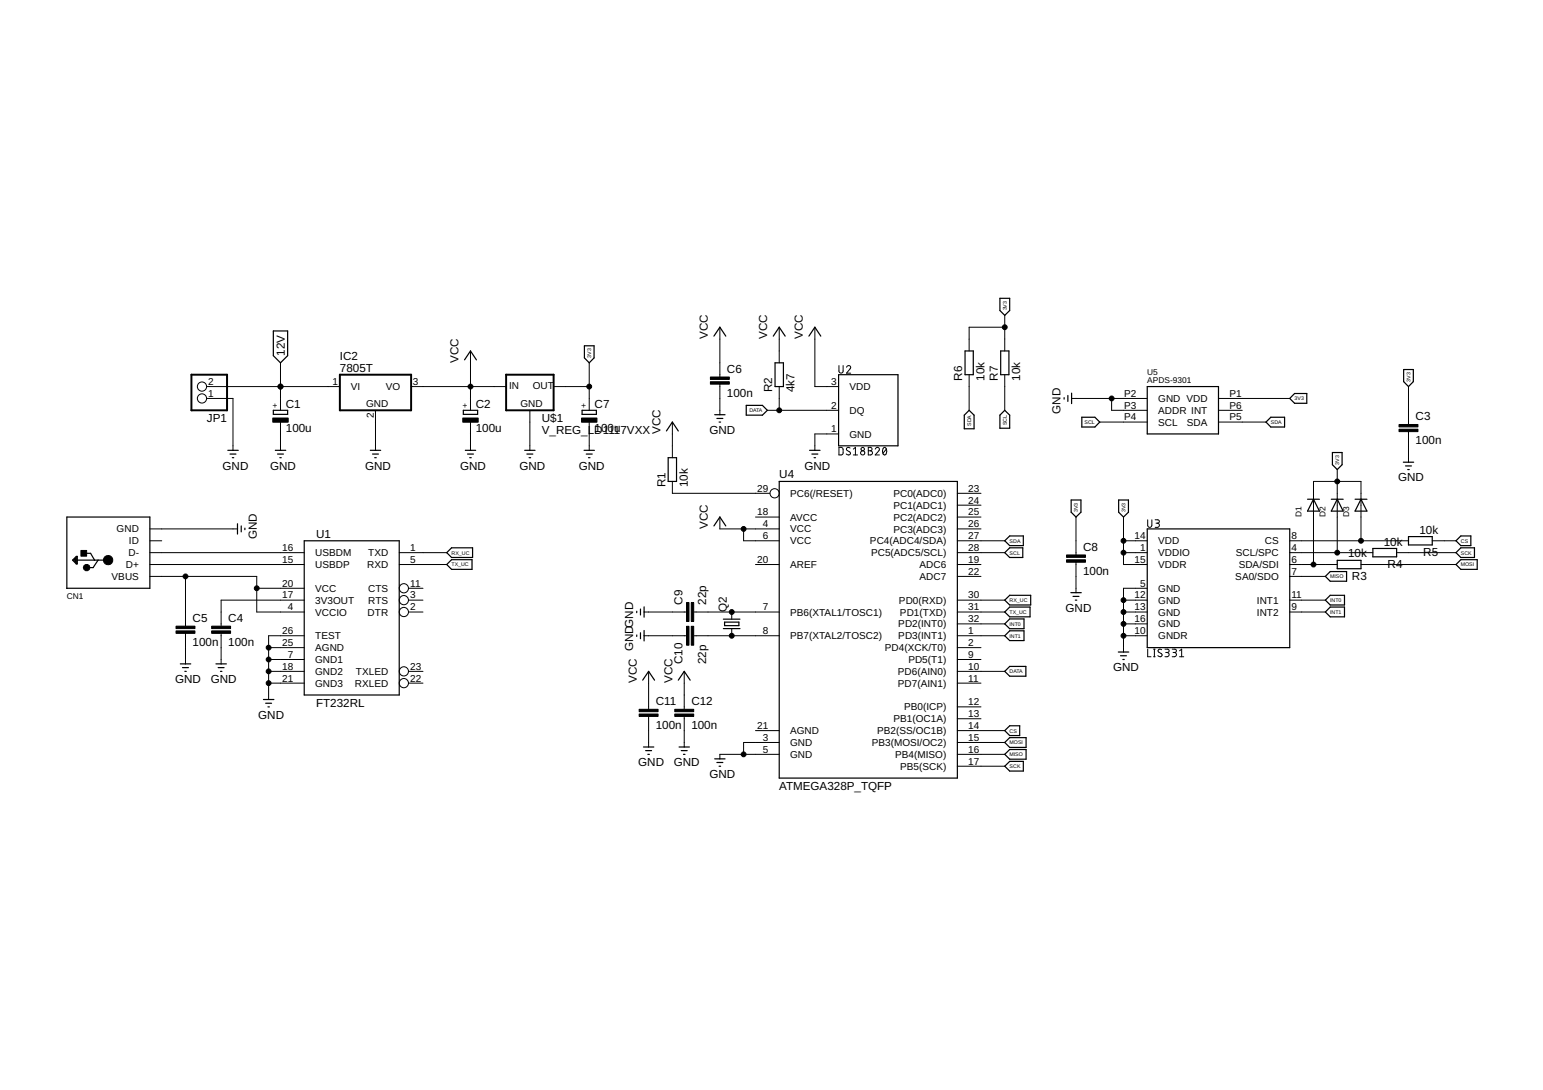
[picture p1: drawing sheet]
<svg xmlns="http://www.w3.org/2000/svg" width="297mm" height="210mm" viewBox="0 0 297 210" stroke-linecap="round" stroke-linejoin="round" font-family="sans-serif">
<g fill="none" stroke="#000" stroke-width=".19">
<path d="M39.8 74.4h25.6M39.8 76.7h5.1v10M54 69.9v9.1M72.3 79v7.7M79.1 74.4h18.3M90.6 67.6v11.4M102 79v7.7M106.6 74.4h6.8M113.4 69.9v9.1M138.6 63v9.6M138.6 74v5.9M147.7 79h13.7"/>
<path d="M150 63v6.9M150 74.4v4.6M156.9 63v11.4h4.5M161.5 70.4v1a.4 .4 0 0 0 .4 .5 .4 .4 0 0 0 .4-.5v-1M163 70.7a.39 .39 0 0 1 .5-.3 .39 .39 0 0 1 .1 .6l-.6 .9h.8M186.6 72.2v6.8M193.4 63h-6.8v4.6M193.4 60.7v6.9M193.4 72.2v6.8M206.3 76.7h14.6M214 76.7v2.3h6.9M234.6 76.7h13.7"/>
<path d="M234.6 79h4.5M271.1 74.4v7.3M54 81.3v5.4M90.6 81.3v5.4M113.4 81.3v5.4M129.4 81.3v6.8M129.4 92.7v2.3h18.8M138.6 99.6v2.3h11.4M145.4 99.6h4.6M161.4 83.6h-4.5v3.1M161.5 86.1l.6 .1 .2 .2v1l-.2 .2h-.6zM163.6 86.3a.37 .37 0 0 0-.5-.1 .37 .37 0 0 0-.1 .5l.6 .3a.37 .37 0 0 1 0 .6 .37 .37 0 0 1-.6-.1l-.1-.1"/>
<path d="M164.3 87.6h.8M164.3 86.5l.4-.4v1.5M167.2 86.1l.6 .2 .1 .3-.3 .2a.4 .4 0 0 1 .4 .4 .4 .4 0 0 1-.4 .4h-.4zM167.2 86.8h.4M168.5 86.5a.4 .4 0 0 1 .5-.3 .4 .4 0 0 1 .2 .6l-.7 .8h.8M170.1 86.3l.2-.2a.86 .86 0 0 1 0 1.5 .9 .9 0 0 1-.2-1.3zM170.6 86.5l-.6 .8M184.3 99.6h4.5M184.3 97.3h4.5M184.3 95h4.5M207.1 99.6v7.3M211.7 81.3h9.2"/>
<path d="M216.3 99.6v9.1h4.6M234.6 81.3h9.1M257.4 90.4v16M271.1 83.1v5.9M28.9 106.4h29.7M28.9 108.7h29.7M28.9 111h20.5v6.9h9.2M28.9 101.9h16.8M28.9 104.1h2.2M35.7 111v9.6M49.4 113.3h9.2M58.6 115.6h-16v5"/>
<path d="M76.9 106.4h9.1M76.9 108.7h9.1M78.6 115.6h2.8M78.6 117.9h2.8M78.6 113.3h2.8M124 117.9h8.2M133.5 117.9h16.5M140.9 117.9v1.3M143.2 101.9v2.2h6.8M145.4 108.7h4.6M184.3 115.6h9.1M184.3 106.4h9.1"/>
<path d="M184.3 108.7h4.5M184.3 117.9h9.1M184.3 111h4.5M184.3 101.9h4.5M184.3 104.1h9.1M207.1 108.2v5.9M216.3 115.6h4.6M216.3 106.4h4.6M216.3 117.9h4.6M216.3 104.1h4.6M220.9 113.3h-4.6v12.3M220.9 100.1v1.1a.4 .4 0 0 0 .4 .4 .4 .4 0 0 0 .4-.4v-1.1"/>
<path d="M222.4 100.1h.6l.2 .3-.2 .3-.5 .1M222.8 100.8a.4 .4 0 0 1 .4 .4 .4 .4 0 0 1-.4 .4h-.4M248.3 115.6h6.8M248.3 106.4h16M248.3 108.7h9.1M248.3 117.9h6.8M248.3 111h6.8M248.3 104.1h22.8M262 108.7h18.3M262 104.1v-11.4h-9.1v16M268.9 106.4h11.4M275.7 104.1h4.6"/>
<path d="M35.7 122v5.8M42.6 122v5.8M51.7 127h6.9M51.7 129.3h6.9M51.7 131.6h6.9M51.7 124.7h6.9M58.6 122.4h-6.9v12.3M78.6 129.3h2.8M78.6 131.6h2.8M124 122.4h8.2M124.9 129.3v7.3M124.9 138v5.8"/>
<path d="M131.7 129.3v7.3M131.7 138v5.8M133.5 122.4h16.5M140.9 121.1v1.3M184.3 127h4.5M184.3 129.3h9.1M184.3 131.6h4.5M184.3 124.7h4.5M184.3 122.4h9.1M184.3 120.1h9.1M184.3 138.4h4.5M184.3 136.1h4.5"/>
<path d="M216.3 122.4h4.6M216.3 120.1h4.6M220.9 125v1.5h.7M222.1 126.5h.3M222.1 125h.3M222.2 125v1.5M223.6 125.1a.37 .37 0 0 0-.5-.1 .37 .37 0 0 0-.1 .5l.5 .4a.37 .37 0 0 1 .1 .5 .37 .37 0 0 1-.6 0l-.1-.1M224.3 125h.6l.2 .3-.2 .3h-.5M224.7 125.6a.41 .41 0 0 1 .4 .5 .41 .41 0 0 1-.4 .4h-.4M225.7 125h.6l.2 .3-.2 .3h-.5M226.1 125.6a.41 .41 0 0 1 .4 .5 .41 .41 0 0 1-.4 .4h-.4M227.1 126.5h.8"/>
<path d="M227.1 125.3l.4-.3v1.5M145.4 140.7h4.6M150 145.3h-11.4v.8M150 143h-6.8v2.3M184.3 147.6h9.1M184.3 143h9.1M184.3 145.3h9.1M184.3 140.7h9.1"/>
<circle cx="38.9" cy="74.4" r=".89"/>
<circle cx="38.9" cy="76.7" r=".89"/>
<circle cx="149.1" cy="95" r=".89"/>
<circle cx="166.1" cy="87.2" r=".4"/>
<circle cx="166.1" cy="86.5" r=".33"/>
<circle cx="77.7" cy="115.6" r=".89"/>
<circle cx="77.7" cy="113.3" r=".89"/>
<circle cx="77.7" cy="117.9" r=".89"/>
<circle cx="77.7" cy="131.6" r=".89"/>
<circle cx="77.7" cy="129.3" r=".89"/>
</g>
<g fill="none" stroke="#000" stroke-width=".23">
<path d="M192.5 57.4h1.9v2.4l-1 .9-.9-.9zM52.6 63.7h2.8v4.8l-1.4 1.4-1.4-1.4zM52.6 79h2.8v.8h-2.8zM89.2 79h2.7v.8h-2.7zM89.4 69.3l1.2-1.7 1.1 1.7M112.1 79h2.7v.8h-2.7zM112.5 66.6h1.9v2.3l-1 1-.9-1zM137.4 64.7l1.2-1.7 1.1 1.7M137.6 79.9h2M143.7 78.1h3.1l.9 .9-.9 .9h-3.1zM148.9 64.7l1.1-1.7 1.2 1.7M149.2 69.9h1.6v4.5h-1.6z"/>
<path d="M155.7 64.7l1.2-1.7 1.1 1.7M161.4 72.2h11.5v13.7h-11.5zM185.8 67.6h1.6v4.6h-1.6zM186.6 79l.9 .9v2.7h-1.9v-2.7zM192.6 67.6h1.6v4.6h-1.6zM193.4 79l1 .9v2.6h-1.9v-2.6zM204.9 76.6v.3M205.6 76.2v1.1M206.3 75.7v2M220.9 74.4h13.7v9.2h-13.7zM249.2 75.8h2.4v1.9h-2.4l-.9-1zM270.2 71.2h1.9v2.3l-1 .9-.9-.9z"/>
<path d="M12.9 99.6h16v13.7h-16.1zM43.9 86.7h2M44.3 87.4h1.1M44.7 88.1h.3M53 86.7h2M53.4 87.4h1.2M53.9 88.1h.2M71.3 86.7h2M71.7 87.4h1.2M72.1 88.1h.3M89.6 86.7h2M90 87.4h1.1"/>
<path d="M90.4 88.1h.3M101 86.7h2M101.4 87.4h1.2M101.9 88.1h.3M112.4 86.7h2M112.9 87.4h1.1M113.3 88.1h.3M128.3 83l1.1-1.7 1.2 1.7M128.6 88.1h1.6v4.6h-1.6zM138 80.6h1.1M138.4 81.3h.3M150 92.7h34.3v57.1h-34.3z"/>
<path d="M155.9 86.7h2M156.3 87.4h1.1M156.7 88.1h.3M206.2 96.3h1.9v2.3l-1 1-.9-1zM208.3 80.3h2.5l.9 1-.9 .9h-2.5zM215.3 96.3h1.9v2.3l-.9 1-1-1zM243.7 81.3l.9-1h2.7v1.9h-2.7zM251.7 96.1h2.3M252.9 96.1l1.1 2.3h-2.3zM256.3 96.1h2.3M256.5 87.1h1.9v2.4l-1 .9-.9-.9zM257.4 96.1l1.2 2.3h-2.3z"/>
<path d="M260.9 96.1h2.2M262 96.1l1.1 2.3h-2.2zM270.2 89h1.9M270.6 89.7h1.1M271 90.4h.3M14 107.9l.7-.8h.2v1.5h-.2zM14.2 107.9l.3 .3v-.7l-.2 .4M14.7 107.3v1.3M14.9 107.9h5.9M16.4 106.6h1l.8 1.3M18.9 107.9l-1 1.4h-.9M45.7 100.9v1.9"/>
<path d="M46.4 101.3v1.1M47.1 101.7v.3M58.6 104.1h18.3v29.7h-18.3zM86 106.4l.9-.9h4.1v1.9h-4.1zM86 108.7l.9-.9h4v1.8h-4zM122.6 117.7v.3M123.3 117.3v1.1M124 116.9v2M137.4 101.3l1.2-1.7 1.1 1.7M139.3 119.2h3.2M139.5 119.8h2.7v.7h-2.7zM193.4 106.4l1-.9h2.5v1.9h-2.5z"/>
<path d="M193.4 115.6l1-1h4v1.9h-4zM193.4 117.9l1-1h3.9v1.9h-3.9zM193.4 104.1l1-.9h2.6v1.9h-2.6zM206.1 114.1h2.1M206.6 114.9h1.1M207 115.6h.3M220.9 101.9h27.4v22.8h-27.4zM256.1 114.6h2.7v1.9h-2.7l-1-.9zM256.1 116.9h2.7v1.9h-2.7l-1-.9zM256.1 110.1h3.1v1.8h-3.1l-1-.9zM257.4 107.9h4.6v1.6h-4.6zM264.3 105.6h4.6v1.6h-4.6z"/>
<path d="M271.1 103.3h4.6v1.6h-4.6zM280.3 108.7l.9-.9h3.2v1.8h-3.2zM280.3 104.1l.9-.9h1.9v1.9h-1.9zM281.2 105.5h2.6v1.9h-2.6l-.9-1zM34.7 127.8h2M35.1 128.6h1.2M35.6 129.3h.3M41.6 127.8h2M42 128.6h1.1M42.4 129.3h.3M50.7 134.7h2M51.1 135.4h1.2"/>
<path d="M51.6 136.1h.3M122.6 122.3v.3M123.3 121.9v1.1M123.7 131l1.2-1.7 1.1 1.7M124 121.4v2M130.6 131l1.1-1.7 1.2 1.7M139.3 121.1h3.2M193.4 129.3l1-1h3.1v1.9h-3.1zM193.4 120.1l1-.9h2.7v1.9h-2.7zM193.4 122.4l1-.9h2.7v1.9h-2.7zM215.3 125.6h2M215.7 126.3h1.2"/>
<path d="M216.2 127h.2M123.9 143.8h2M124.3 144.5h1.1M124.7 145.3h.3M130.7 143.8h2M131.1 144.5h1.2M131.6 145.3h.3M137.6 146.1h2M138 146.8h1.1M138.4 147.6h.3M193.4 147.6l1-1h2.6v1.9h-2.6zM193.4 145.3l1-1h3.1v1.9h-3.1z"/>
<path d="M193.4 143l1-1h3.1v1.9h-3.1zM193.4 140.7l1-.9h1.9v1.8h-1.9z"/>
</g>
<path d="M36.9 72.2h6.8v6.8h-6.8zM65.4 72.2h13.7v6.8h-13.7zM97.4 72.2h9.2v6.8h-9.2z" fill="none" stroke="#000" stroke-width=".38"/>
<g fill="#000" stroke="#000" stroke-width=".19">
<path d="M136.8 73.5h3.6v.5h-3.6zM136.8 72.6h3.6v.5h-3.6zM52.5 80.5h3v.8h-3zM89.1 80.5h3v.8h-3zM112 80.5h2.9v.8h-2.9zM269.3 82.7h3.7v.4h-3.7zM269.3 81.7h3.7v.5h-3.7zM15.6 106h1.1v1.1h-1.1zM132.2 116h.4v3.7h-.4zM133.1 116h.4v3.7h-.4zM205.3 107.8h3.7v.5h-3.7zM205.3 106.9h3.7v.4h-3.7z"/>
<path d="M33.9 121.5h3.6v.5h-3.6zM33.9 120.6h3.6v.5h-3.6zM40.7 121.5h3.7v.5h-3.7zM40.7 120.6h3.7v.5h-3.7zM123 137.5h3.7v.5h-3.7zM123 136.6h3.7v.5h-3.7zM129.9 137.5h3.6v.5h-3.6zM129.9 136.6h3.6v.5h-3.6zM132.2 120.6h.4v3.6h-.4zM133.1 120.6h.4v3.6h-.4z"/>
</g>
<g fill="#000" stroke="#000" stroke-width=".19">
<circle cx="54" cy="74.4" r=".47"/>
<circle cx="90.6" cy="74.4" r=".47"/>
<circle cx="113.4" cy="74.4" r=".47"/>
<circle cx="150" cy="79" r=".47"/>
<circle cx="193.4" cy="63" r=".47"/>
<circle cx="214" cy="76.7" r=".47"/>
<circle cx="257.4" cy="92.7" r=".47"/>
<circle cx="16.7" cy="109.3" r=".63"/>
<circle cx="20.8" cy="107.9" r=".9"/>
<circle cx="35.7" cy="111" r=".47"/>
<circle cx="49.4" cy="113.3" r=".47"/>
<circle cx="140.9" cy="117.9" r=".47"/>
<circle cx="143.2" cy="101.9" r=".47"/>
<circle cx="216.3" cy="115.6" r=".47"/>
<circle cx="216.3" cy="117.9" r=".47"/>
<circle cx="216.3" cy="106.4" r=".47"/>
<circle cx="216.3" cy="104.1" r=".47"/>
<circle cx="252.9" cy="108.7" r=".47"/>
<circle cx="257.4" cy="106.4" r=".47"/>
<circle cx="262" cy="104.1" r=".47"/>
<circle cx="51.7" cy="124.7" r=".47"/>
<circle cx="51.7" cy="131.6" r=".47"/>
<circle cx="51.7" cy="129.3" r=".47"/>
<circle cx="51.7" cy="127" r=".47"/>
<circle cx="140.9" cy="122.4" r=".47"/>
<circle cx="216.3" cy="120.1" r=".47"/>
<circle cx="216.3" cy="122.4" r=".47"/>
<circle cx="143.2" cy="145.3" r=".47"/>
</g>
<g font-size="2.2">
<text x="136.3" y="65.3" transform="rotate(-90 136.3 65.3)">VCC</text>
<text x="147.7" y="65.3" transform="rotate(-90 147.7 65.3)">VCC</text>
<text x="154.6" y="65.3" transform="rotate(-90 154.6 65.3)">VCC</text>
<text x="54.8" y="68.5" transform="rotate(-90 54.8 68.5)">12V</text>
<text x="65.4" y="71.6">7805T</text>
<text x="65.4" y="69.3">IC2</text>
<text x="88.3" y="69.9" transform="rotate(-90 88.3 69.9)">VCC</text>
<text x="139.9" y="71.8">C6</text>
<text x="139.9" y="76.4">100n</text>
<text x="148.7" y="75.6" transform="rotate(-90 148.7 75.6)">R2</text>
<text x="153" y="75.6" transform="rotate(-90 153 75.6)">4k7</text>
<text x="185.2" y="73.3" transform="rotate(-90 185.2 73.3)">R6</text>
<text x="189.5" y="73.3" transform="rotate(-90 189.5 73.3)">10k</text>
<text x="192.1" y="73.3" transform="rotate(-90 192.1 73.3)">R7</text>
<text x="196.4" y="73.3" transform="rotate(-90 196.4 73.3)">10k</text>
<text x="39.8" y="81.2">JP1</text>
<text x="55" y="83.1">100u</text>
<text x="55" y="78.6">C1</text>
<text x="91.6" y="83.1">100u</text>
<text x="91.6" y="78.6">C2</text>
<text x="104.3" y="83.6">V_REG_LD11u7VXX</text>
<text x="104.3" y="81.3">U$1</text>
<text x="114.5" y="83.1">1001</text>
<text x="114.5" y="78.6">C7</text>
<text x="127.1" y="83.6" transform="rotate(-90 127.1 83.6)">VCC</text>
<text x="136.6" y="83.6">GND</text>
<text x="204.2" y="79.7" transform="rotate(-90 204.2 79.7)">GND</text>
<text x="272.5" y="80.9">C3</text>
<text x="272.5" y="85.5">100n</text>
<text x="42.9" y="90.4">GND</text>
<text x="52" y="90.4">GND</text>
<text x="70.3" y="90.4">GND</text>
<text x="88.6" y="90.4">GND</text>
<text x="100" y="90.4">GND</text>
<text x="111.4" y="90.4">GND</text>
<text x="128.1" y="93.9" transform="rotate(-90 128.1 93.9)">R1</text>
<text x="132.4" y="93.9" transform="rotate(-90 132.4 93.9)">10k</text>
<text x="150" y="92">U4</text>
<text x="154.9" y="90.4">GND</text>
<text x="269.1" y="92.7">GND</text>
<text x="136.3" y="101.9" transform="rotate(-90 136.3 101.9)">VCC</text>
<text x="49.4" y="103.9" transform="rotate(-90 49.4 103.9)">GND</text>
<text x="60.9" y="103.7">U1</text>
<text x="208.5" y="106.1">C8</text>
<text x="259.5" y="107.3">10k</text>
<text x="266.4" y="105.1">10k</text>
<text x="273.2" y="102.8">10k</text>
<text x="274" y="107.1">R5</text>
<text x="208.5" y="110.7">100n</text>
<text x="260.3" y="111.7">R3</text>
<text x="267.1" y="109.4">R4</text>
<text x="37.1" y="119.8">C5</text>
<text x="43.9" y="119.8">C4</text>
<text x="131.4" y="116.5" transform="rotate(-90 131.4 116.5)">C9</text>
<text x="135.9" y="116.5" transform="rotate(-90 135.9 116.5)">22p</text>
<text x="139.9" y="117.9" transform="rotate(-90 139.9 117.9)">Q2</text>
<text x="205.1" y="117.9">GND</text>
<text x="37.1" y="124.4">100n</text>
<text x="43.9" y="124.4">100n</text>
<text x="121.9" y="125.4" transform="rotate(-90 121.9 125.4)">GNDGND</text>
<text x="33.7" y="131.6">GND</text>
<text x="40.6" y="131.6">GND</text>
<text x="122.6" y="131.6" transform="rotate(-90 122.6 131.6)">VCC</text>
<text x="129.4" y="131.6" transform="rotate(-90 129.4 131.6)">VCC</text>
<text x="131.4" y="127.9" transform="rotate(-90 131.4 127.9)">C10</text>
<text x="135.9" y="127.9" transform="rotate(-90 135.9 127.9)">22p</text>
<text x="214.3" y="129.3">GND</text>
<text x="60.9" y="136.1">FT232RL</text>
<text x="126.2" y="135.8">C11</text>
<text x="133.1" y="135.8">C12</text>
<text x="49.7" y="138.4">GND</text>
<text x="126.2" y="140.4">100n</text>
<text x="133.1" y="140.4">100n</text>
<text x="122.9" y="147.6">GND</text>
<text x="129.7" y="147.6">GND</text>
<text x="136.6" y="149.8">GND</text>
<text x="150" y="152.1">ATMEGA328P_TQFP</text>
</g>
<g font-size="1.9">
<text x="40.1" y="76.4">1</text>
<text x="40.1" y="74.1">2</text>
<text x="64" y="74.1">1</text>
<text x="67.5" y="75.1">VI</text>
<text x="74.2" y="75.1">VO</text>
<text x="79.5" y="74.1">3</text>
<text x="98" y="75">IN</text>
<text x="102.6" y="75">OUT</text>
<text x="160" y="74.1">3</text>
<text x="163.5" y="75.1">VDD</text>
<text x="216.4" y="76.4">P2</text>
<text x="223" y="77.4">GND VDD</text>
<text x="236.7" y="76.4">P1</text>
<text x="70.5" y="78.3">GND</text>
<text x="72" y="80.4" transform="rotate(-90 72 80.4)">2</text>
<text x="100.2" y="78.3">GND</text>
<text x="160" y="78.7">2</text>
<text x="160" y="83.3">1</text>
<text x="163.5" y="79.7">DQ</text>
<text x="216.4" y="78.7">P3</text>
<text x="216.4" y="81">P4</text>
<text x="223" y="79.7">ADDR INT</text>
<text x="223" y="82">SCL</text>
<text x="228.5" y="82">SDA</text>
<text x="236.7" y="81">P5</text>
<text x="236.7" y="78.7">P6</text>
<text x="163.5" y="84.3">GND</text>
<text x="145.7" y="94.7">29</text>
<text x="152.1" y="95.7">PC6(/RESET)</text>
<text x="172" y="95.7">PC0(ADC0)</text>
<text x="186.4" y="94.7">23</text>
<text x="145.7" y="99.3">18</text>
<text x="146.8" y="101.5">4</text>
<text x="152.1" y="100.3">AVCC</text>
<text x="172" y="100.3">PC2(ADC2)</text>
<text x="172" y="98">PC1(ADC1)</text>
<text x="186.4" y="101.5">26</text>
<text x="186.4" y="99.3">25</text>
<text x="186.4" y="97">24</text>
<text x="22.5" y="102.5">GND</text>
<text x="24.7" y="107.1">D-</text>
<text x="24.8" y="104.8">ID</text>
<text x="54.3" y="106.1">16</text>
<text x="60.7" y="107.1">USBDM</text>
<text x="70.9" y="107.1">TXD</text>
<text x="79" y="106.1">1</text>
<text x="146.8" y="103.8">6</text>
<text x="152.1" y="102.5">VCC</text>
<text x="152.1" y="104.8">VCC</text>
<text x="167.5" y="104.8">PC4(ADC4/SDA)</text>
<text x="167.7" y="107.1">PC5(ADC5/SCL)</text>
<text x="172" y="102.5">PC3(ADC3)</text>
<text x="186.4" y="106.1">28</text>
<text x="186.4" y="103.8">27</text>
<text x="218.4" y="103.8">14</text>
<text x="219.5" y="106.1">1</text>
<text x="223" y="104.8">VDD</text>
<text x="223" y="107.1">VDDIO</text>
<text x="237.9" y="107.1">SCL/SPC</text>
<text x="243.5" y="104.8">CS</text>
<text x="248.6" y="106.1">4</text>
<text x="248.6" y="103.8">8</text>
<text x="21.5" y="111.7">VBUS</text>
<text x="24.2" y="109.4">D+</text>
<text x="54.3" y="108.4">15</text>
<text x="54.3" y="113">20</text>
<text x="60.7" y="109.4">USBDP</text>
<text x="60.7" y="114">VCC</text>
<text x="70.7" y="109.4">RXD</text>
<text x="70.9" y="114">CTS</text>
<text x="79" y="108.4">5</text>
<text x="79" y="113">11</text>
<text x="145.7" y="108.4">20</text>
<text x="152.1" y="109.4">AREF</text>
<text x="177" y="111.7">ADC7</text>
<text x="177" y="109.4">ADC6</text>
<text x="186.4" y="110.7">22</text>
<text x="186.4" y="108.4">19</text>
<text x="218.4" y="108.4">15</text>
<text x="219.5" y="113">5</text>
<text x="223" y="114">GND</text>
<text x="223" y="109.4">VDDR</text>
<text x="237.8" y="111.7">SA0/SDO</text>
<text x="238.5" y="109.4">SDA/SDI</text>
<text x="248.6" y="110.7">7</text>
<text x="248.6" y="108.4">6</text>
<text x="54.3" y="115.2">17</text>
<text x="55.4" y="117.5">4</text>
<text x="60.7" y="116.3">3V3OUT</text>
<text x="60.7" y="118.5">VCCIO</text>
<text x="70.8" y="118.5">DTR</text>
<text x="70.9" y="116.3">RTS</text>
<text x="79" y="115.2">3</text>
<text x="79" y="117.5">2</text>
<text x="146.8" y="117.5">7</text>
<text x="152.1" y="118.5">PB6(XTAL1/TOSC1)</text>
<text x="173.1" y="116.3">PD0(RXD)</text>
<text x="173.3" y="118.5">PD1(TXD)</text>
<text x="186.4" y="119.8">32</text>
<text x="186.4" y="117.5">31</text>
<text x="186.4" y="115.2">30</text>
<text x="218.4" y="117.5">13</text>
<text x="218.4" y="115.2">12</text>
<text x="218.4" y="119.8">16</text>
<text x="223" y="118.5">GND</text>
<text x="223" y="116.3">GND</text>
<text x="242" y="116.3">INT1</text>
<text x="242" y="118.5">INT2</text>
<text x="248.6" y="115.2">11</text>
<text x="248.6" y="117.5">9</text>
<text x="54.3" y="124.4">25</text>
<text x="54.3" y="122.1">26</text>
<text x="60.7" y="125.4">AGND</text>
<text x="60.7" y="123.1">TEST</text>
<text x="146.8" y="122.1">8</text>
<text x="152.1" y="123.1">PB7(XTAL2/TOSC2)</text>
<text x="170.4" y="125.4">PD4(XCK/T0)</text>
<text x="172.9" y="123.1">PD3(INT1)</text>
<text x="172.9" y="120.8">PD2(INT0)</text>
<text x="186.4" y="124.4">2</text>
<text x="186.4" y="122.1">1</text>
<text x="218.4" y="122.1">10</text>
<text x="223" y="123.1">GNDR</text>
<text x="223" y="120.8">GND</text>
<text x="54.3" y="129">18</text>
<text x="54.3" y="131.2">21</text>
<text x="55.4" y="126.7">7</text>
<text x="60.7" y="127.7">GND1</text>
<text x="60.7" y="130">GND2</text>
<text x="68.5" y="130">TXLED</text>
<text x="79" y="129">23</text>
<text x="79" y="131.2">22</text>
<text x="172.9" y="130">PD6(AIN0)</text>
<text x="174.9" y="127.7">PD5(T1)</text>
<text x="186.4" y="131.2">11</text>
<text x="186.4" y="129">10</text>
<text x="186.4" y="126.7">9</text>
<text x="60.7" y="132.2">GND3</text>
<text x="68.3" y="132.3">RXLED</text>
<text x="172.9" y="132.3">PD7(AIN1)</text>
<text x="174" y="136.8">PB0(ICP)</text>
<text x="186.4" y="135.8">12</text>
<text x="145.7" y="140.4">21</text>
<text x="146.8" y="142.7">3</text>
<text x="152.1" y="143.7">GND</text>
<text x="152.1" y="141.4">AGND</text>
<text x="167.8" y="143.7">PB3(MOSI/OC2)</text>
<text x="168.9" y="141.4">PB2(SS/OC1B)</text>
<text x="172" y="139.1">PB1(OC1A)</text>
<text x="186.4" y="142.7">15</text>
<text x="186.4" y="140.4">14</text>
<text x="186.4" y="138.1">13</text>
<text x="146.8" y="145">5</text>
<text x="152.1" y="146">GND</text>
<text x="172.3" y="146">PB4(MISO)</text>
<text x="173.3" y="148.2">PB5(SCK)</text>
<text x="186.4" y="147.2">17</text>
<text x="186.4" y="145">16</text>
</g>
<g font-size="1.6">
<text x="220.9" y="73.7">APDS-9301</text>
<text x="220.9" y="72.1">U5</text>
<text x="53.5" y="78.6" transform="rotate(-90 53.5 78.6)">+</text>
<text x="90" y="78.6" transform="rotate(-90 90 78.6)">+</text>
<text x="112.9" y="78.6" transform="rotate(-90 112.9 78.6)">+</text>
<text x="250.6" y="99.6" transform="rotate(-90 250.6 99.6)">D1</text>
<text x="255.1" y="99.6" transform="rotate(-90 255.1 99.6)">D2</text>
<text x="259.7" y="99.6" transform="rotate(-90 259.7 99.6)">D3</text>
<text x="12.9" y="115.3">CN1</text>
</g>
<g font-size="1">
<text x="193.8" y="59.8" transform="rotate(-90 193.8 59.8)">3V3</text>
<text x="113.8" y="68.9" transform="rotate(-90 113.8 68.9)">3V3</text>
<text x="249.2" y="77.1">3V3</text>
<text x="271.5" y="73.5" transform="rotate(-90 271.5 73.5)">3V3</text>
<text x="144.3" y="79.4">DATA</text>
<text x="186.9" y="82" transform="rotate(-90 186.9 82)">SDA</text>
<text x="193.8" y="81.9" transform="rotate(-90 193.8 81.9)">SCL</text>
<text x="208.8" y="81.7">SCL</text>
<text x="244.7" y="81.7">SDA</text>
<text x="257.8" y="89.5" transform="rotate(-90 257.8 89.5)">3V3</text>
<text x="207.5" y="98.6" transform="rotate(-90 207.5 98.6)">3V3</text>
<text x="216.7" y="98.6" transform="rotate(-90 216.7 98.6)">3V3</text>
<text x="86.9" y="106.8">RX_UC</text>
<text x="194.4" y="104.5">SDA</text>
<text x="194.4" y="106.8">SCL</text>
<text x="281.2" y="106.8">SCK</text>
<text x="281.2" y="104.5">CS</text>
<text x="86.9" y="109.1">TX_UC</text>
<text x="256.1" y="111.4">MISO</text>
<text x="281.2" y="109.1">MOSI</text>
<text x="194.4" y="115.9">RX_UC</text>
<text x="194.4" y="118.2">TX_UC</text>
<text x="256.1" y="115.9">INT0</text>
<text x="256.1" y="118.2">INT1</text>
<text x="194.4" y="120.5">INT0</text>
<text x="194.4" y="122.8">INT1</text>
<text x="194.4" y="129.6">DATA</text>
<text x="194.4" y="143.4">MOSI</text>
<text x="194.4" y="141.1">CS</text>
<text x="194.4" y="147.9">SCK</text>
<text x="194.4" y="145.6">MISO</text>
</g>
</svg>
